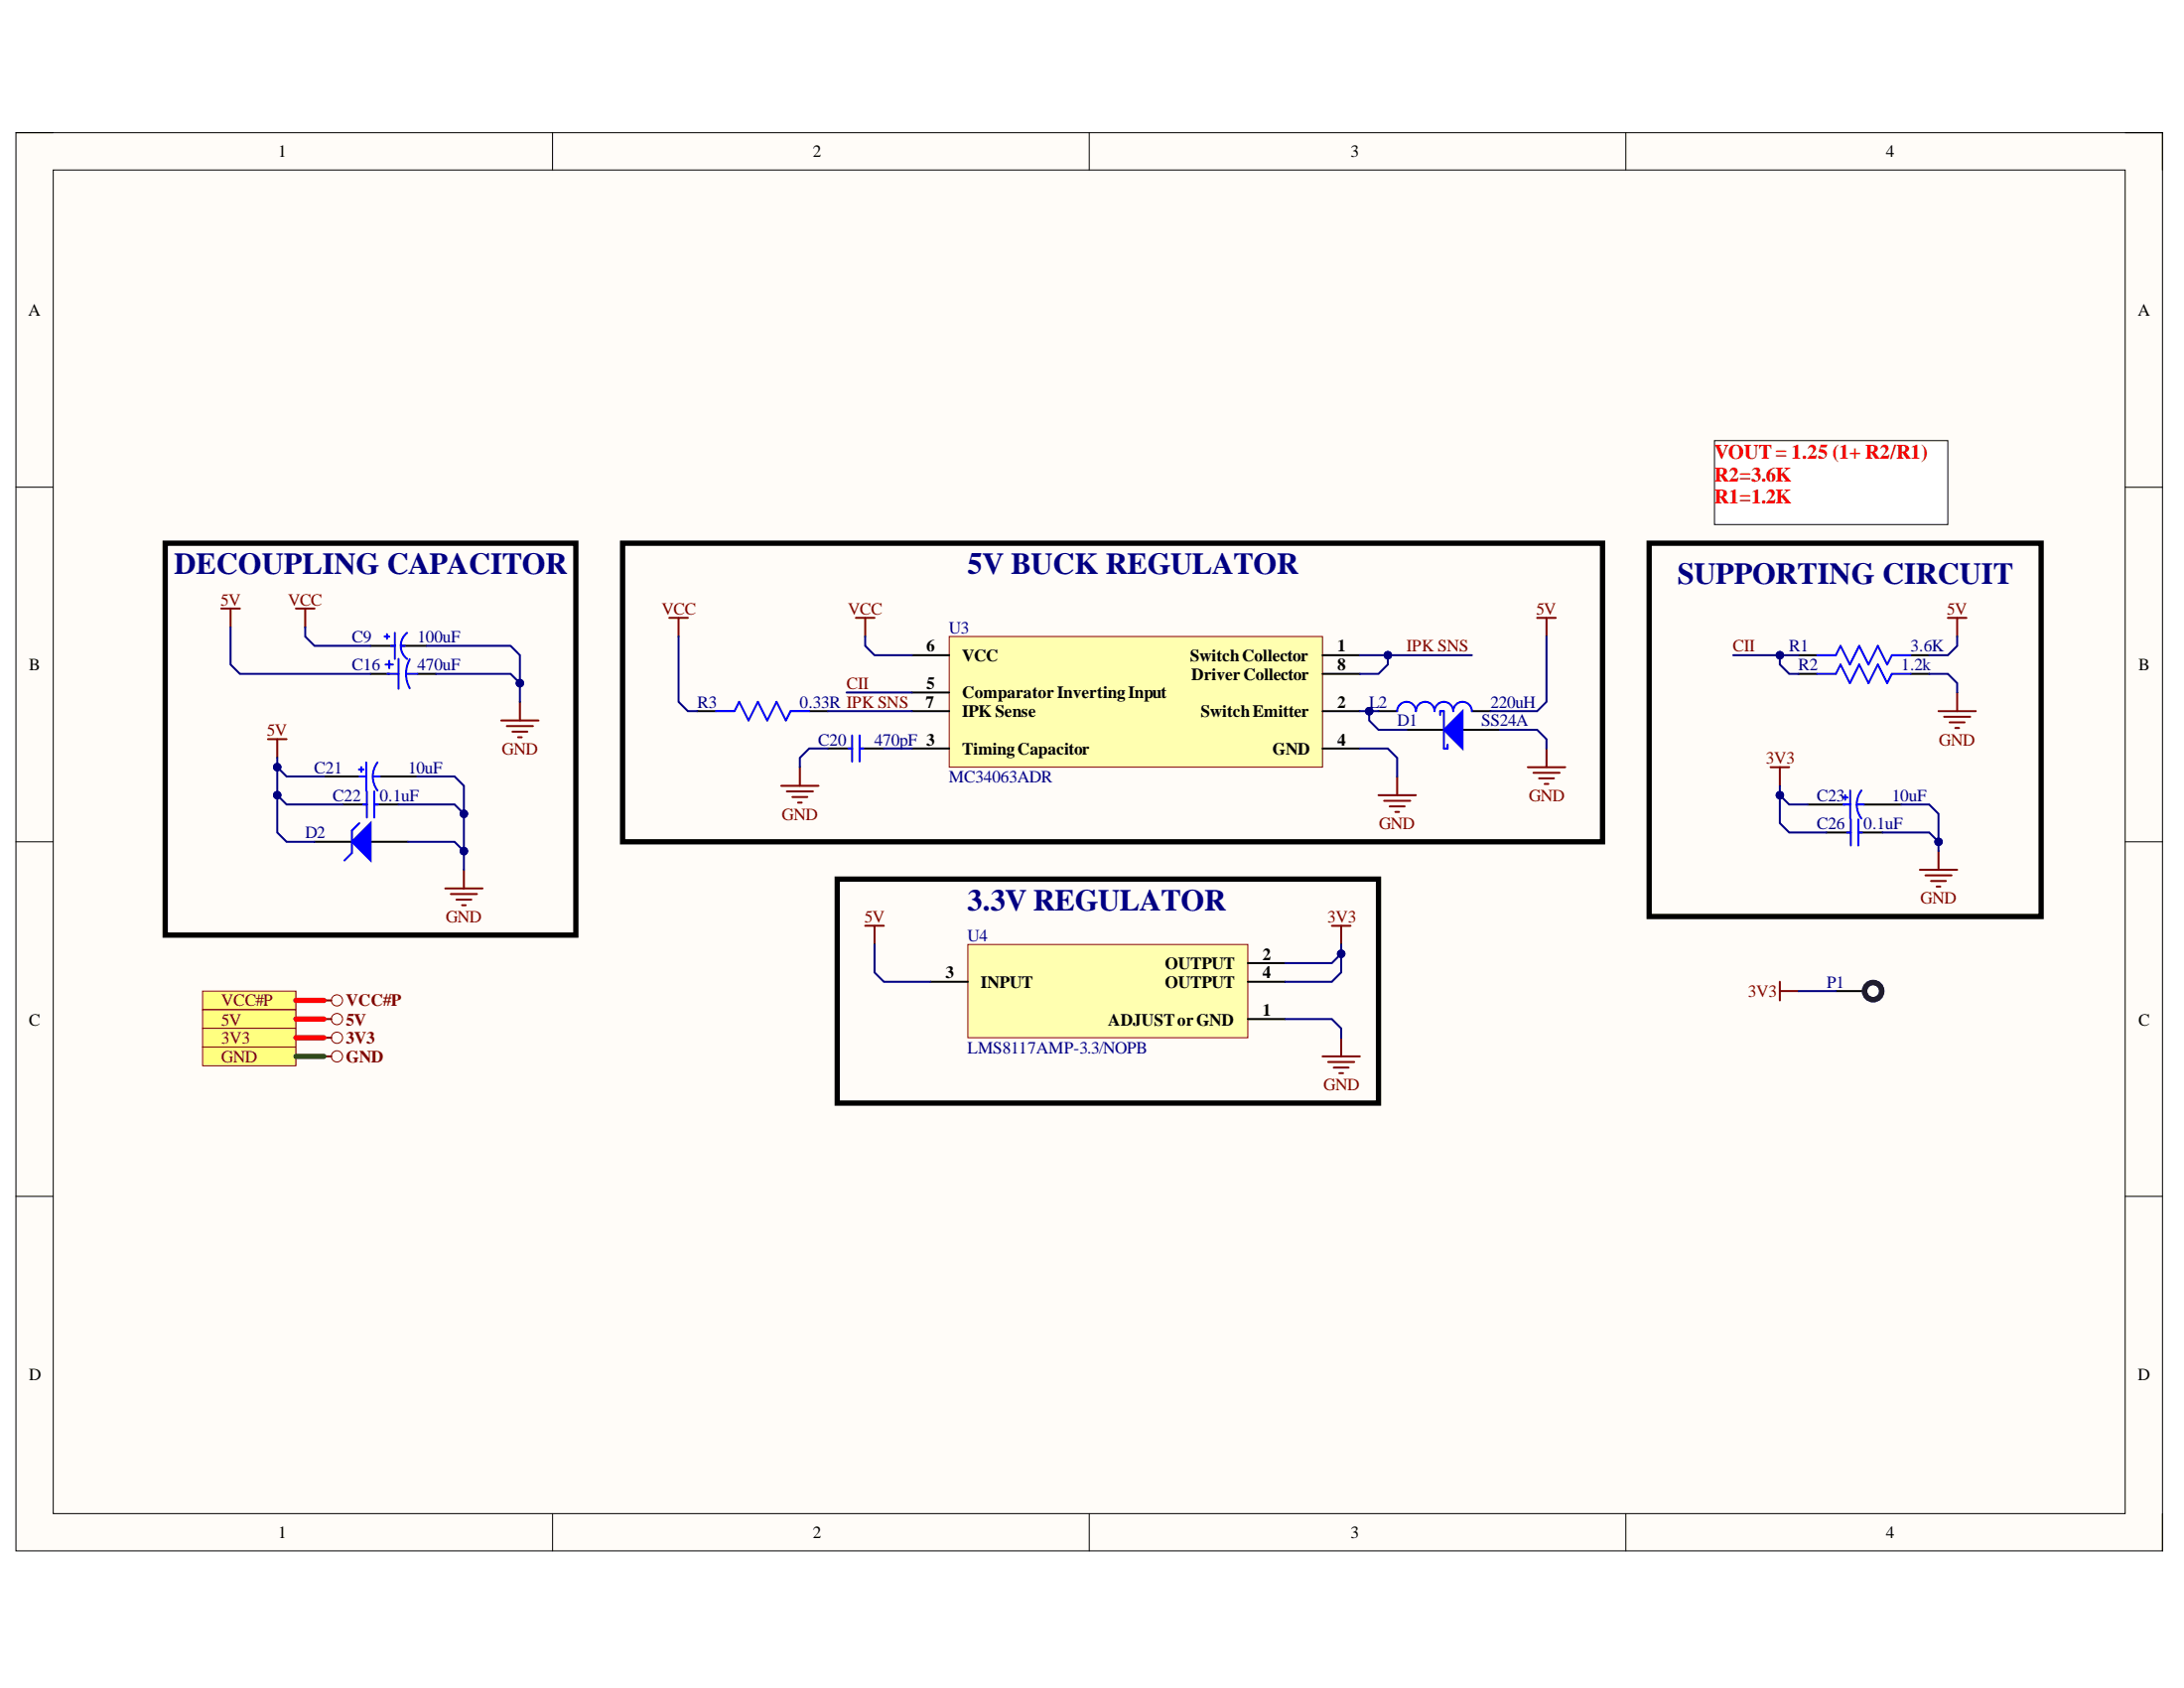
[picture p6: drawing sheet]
<svg xmlns="http://www.w3.org/2000/svg" width="279mm" height="216mm" viewBox="0 0 279 216" stroke-linecap="round" stroke-linejoin="round" font-family="sans-serif">
<path d="M2 17h274.6v181.4h-274.6z" fill-rule="evenodd" fill="#fffcf8"/>
<path d="M2 17h274.6v181.4h-274.6z" fill="none" stroke="#000" stroke-width=".13"/>
<path d="M6.8 21.7h265.1v171.9h-265.1z" fill-rule="evenodd" fill="#fffcf8"/>
<g fill="none" stroke="#000" stroke-width=".13">
<path d="M2 17h4.8M70.7 17v4.7M139.3 17v4.7M208 17v4.7M271.9 17h4.7v4.7M6.8 21.7h265.1v171.9h-265.1zM2 62.3h4.8M271.9 62.3h4.7M2 107.7h4.8M271.9 107.7h4.7M2 153h4.8M271.9 153h4.7"/>
<path d="M70.7 193.6v4.8M139.3 193.6v4.8M208 193.6v4.8M276.6 193.6v4.8"/>
</g>
<path d="M123.8 120.8h35.8v11.9h-35.8z" fill-rule="evenodd" fill="#ffffb0"/>
<path d="M123.8 120.8h35.8v11.9h-35.8z" fill="none" stroke="#800000" stroke-width=".13"/>
<path d="M40.2 107.7h4.8M47.4 107.7h4.8M119 125.6h4.8M159.6 130.3h4.8M159.6 123.2h4.8M159.6 125.6h4.8" fill="none" stroke="#000" stroke-width=".25"/>
<path d="M34.3 94.5h2.4M35.5 94.5v2.4M170.4 118.4h2.4M171.6 118.4v2.4M169.2 135.1h4.8M169.9 135.8h3.3M170.6 136.5h1.9M171.3 137.3h.5M171.6 132.7v2.4" fill="none" stroke="#800000" stroke-width=".25"/>
<path d="M45 107.7l2.4-2.4v4.8z" fill="#00f"/>
<path d="M45 107.7l2.4-2.4v4.8zM46 105.3l-1 .9v2.9l-.9 1M46.5 102.9h.4M46.9 101.2v3.4M47.9 101.2v3.4M47.9 102.9h.5M236.3 106.5h.5M236.8 104.8v3.3M237.7 104.8v3.3M237.7 106.5h.5" fill="none" stroke="#00f" stroke-width=".25"/>
<path d="M43.8 102.9h3.1M47.9 102.9h3.1M233.7 106.5h3.1M237.7 106.5h3.1" fill="none" stroke="#000" stroke-width=".25"/>
<path d="M226.5 98.1h2.4M227.7 98.1v2.4M57 113.6h4.7M57.7 114.4h3.3M58.4 115.1h1.9M59.1 115.8h.5M59.3 111.2v2.4M245.6 111.2h4.8M246.3 112h3.4M247 112.7h1.9M247.8 113.4h.4M248 108.9v2.3" fill="none" stroke="#800000" stroke-width=".25"/>
<path d="M25.9 126.8h12v2.3h-12z" fill-rule="evenodd" fill="#ffff80"/>
<path d="M25.9 126.8h12v2.3h-12z" fill="none" stroke="#800000" stroke-width=".13"/>
<path d="M25.9 129.1h12v2.4h-12z" fill-rule="evenodd" fill="#ffff80"/>
<g fill="none" stroke="#800000" stroke-width=".13">
<path d="M25.9 129.1h12v2.4h-12z"/>
<circle cx="43.1" cy="128" r=".72"/>
<circle cx="43.1" cy="130.3" r=".72"/>
</g>
<path d="M41.4 130.3h1M41.4 128h1" fill="none" stroke="#800000" stroke-width=".25"/>
<path d="M25.9 131.5h12v2.4h-12z" fill-rule="evenodd" fill="#ffff80"/>
<g fill="none" stroke="#800000" stroke-width=".13">
<path d="M25.9 131.5h12v2.4h-12z"/>
<circle cx="43.1" cy="132.7" r=".72"/>
</g>
<path d="M41.4 132.7h1" fill="none" stroke="#800000" stroke-width=".25"/>
<path d="M25.9 133.9h12v2.4h-12z" fill-rule="evenodd" fill="#ffff80"/>
<g fill="none" stroke="#800000" stroke-width=".13">
<path d="M25.9 133.9h12v2.4h-12z"/>
<circle cx="43.1" cy="135.1" r=".72"/>
</g>
<g fill="none" stroke="#800000" stroke-width=".25">
<path d="M28.3 77.8h2.4M29.5 77.8v2.4M196.7 79h2.3M197.8 79v2.4M249.2 79h2.4M250.4 79v2.4M64.1 92.2h4.8M64.8 92.9h3.4M65.6 93.6h1.9M66.3 94.3h.4M66.5 89.8v2.4M102.3 98.1v2.4"/>
<path d="M178.7 99.3v2.4M195.5 98.1h4.7M196.2 98.8h3.3M196.9 99.6h1.9M197.8 95.7v2.4M248 91h4.8M248.7 91.7h3.4M249.4 92.4h1.9M250.1 93.1h.5M250.4 88.6v2.4M99.9 100.5h4.8M100.7 101.2h3.3"/>
<path d="M101.4 101.9h1.9M102.1 102.7h.5M176.4 101.7h4.7M177.1 102.4h3.3M177.8 103.1h1.9M178.5 103.8h.5M197.6 100.3h.5M41.4 135.1h1"/>
</g>
<path d="M21.1 69.5h52.6v50.1h-52.6zM79.6 69.5h125.4v38.2h-125.4zM211 69.5h50.1v47.7h-50.1zM107.1 112.4h69.3v28.7h-69.3z" fill="none" stroke="#000" stroke-width=".68"/>
<path d="M121.4 81.4h47.8v16.7h-47.8z" fill-rule="evenodd" fill="#ffffb0"/>
<path d="M121.4 81.4h47.8v16.7h-47.8z" fill="none" stroke="#800000" stroke-width=".13"/>
<g fill="none" stroke="#000" stroke-width=".25">
<path d="M41.4 99.3h4.8M47.4 86.2h2.4M47.4 82.6h3.1M48.6 99.3h4.8M51.5 82.6h3.1M53.4 86.2h2.4M89.2 91h2.4M103.5 91h2.4M105.9 95.7h3.1M110 95.7h3.1M116.7 83.8h4.7M116.7 91h4.7"/>
<path d="M116.7 95.7h4.7M116.7 88.6h4.7M169.2 83.8h4.8M169.2 91h4.8M169.2 95.7h4.8M169.2 86.2h4.8M176.4 91h2.3M188.3 91h2.4M230.1 83.8h2.4M230.1 86.2h2.4M244.4 83.8h2.4M244.4 86.2h2.4"/>
<path d="M231.3 102.9h4.8M238.4 102.9h4.8M234.9 126.8h3.5"/>
</g>
<g fill="none" stroke="#00f" stroke-width=".25">
<path d="M45.9 98.4h.6M46 99.3h.9M46.2 98.1v.6M46.9 97.5v3.6M47.7 99.3h.9M48.3 97.5a2.98 2.98 0 0 0 0 3.6M49.2 81.4h.6M49.3 85h1M49.5 81.1v.6M49.6 86.2h1.4M49.8 84.5v1M50 82.6h.5"/>
<path d="M50.5 80.9v3.4M51 84.3v3.8M51.3 82.6h.5M51.9 86.2l.2 1.1 .3 .7M51.9 86.2h1.5M52.1 80.9a2.11 2.11 0 0 0 0 3.4M52.4 84.3l-.3 .7-.2 1.2M91.6 91h2.4l.6-1.2 1.2 2.4 1.2-2.4 1.2 2.4 1.1-2.4 1.2 2.4 .6-1.2h2.4M108.5 95.7h.5M109 94.1v3.3M110 94.1v3.3M110 95.7h.4"/>
<path d="M178.7 91a1.2 1.2 0 0 1 1.2-1.2 1.2 1.2 0 0 1 1.2 1.2 1.19 1.19 0 0 1 1.2-1.2 1.19 1.19 0 0 1 1.2 1.2 1.19 1.19 0 0 1 1.2-1.2 1.19 1.19 0 0 1 1.2 1.2 1.19 1.19 0 0 1 1.2-1.2 1.19 1.19 0 0 1 1.2 1.2M232.5 86.2h2.4l.6-1.2 1.2 2.4 1.1-2.4 1.2 2.4 1.2-2.4 1.2 2.4 .6-1.2h2.4M232.5 83.8h2.4l.6-1.2 1.2 2.4 1.1-2.4 1.2 2.4 1.2-2.4 1.2 2.4 .6-1.2h2.4M235.8 102h.5M235.8 102.9h.9M236.1 101.7v.6M236.7 101.1v3.6M237.5 102.9h.9M238.1 101.1a2.98 2.98 0 0 0 0 3.6"/>
</g>
<path d="M37.9 77.8h2.3M39 77.8v2.4M85.6 79h2.4M86.8 79v2.4M109.5 79h2.4M110.7 79v2.4M110.7 118.4h2.4M111.9 118.4v2.4M227.7 125.6v2.4M227.7 126.8h2.4" fill="none" stroke="#800000" stroke-width=".25"/>
<circle cx="239.6" cy="126.8" r="1.1" fill="none" stroke="#20124d" stroke-width=".68"/>
<path d="M219.3 56.4h29.9v10.7h-29.9z" fill-rule="evenodd" fill="#fff"/>
<path d="M219.3 56.4h29.9v10.7h-29.9z" fill="none" stroke="#000" stroke-width=".13"/>
<path d="M179.9 93.3h4.8M187.1 93.3h4.8" fill="none" stroke="#000" stroke-width=".25"/>
<path d="M184.7 93.3l2.4-2.3v4.7z" fill="#00f"/>
<path d="M184.2 91.4v-.4h.5v4.7h.5v-.4M184.7 93.3l2.4-2.3v4.7z" fill="none" stroke="#00f" stroke-width=".25"/>
<path d="M37.9 135.1h3.5" fill="none" stroke="#274e13" stroke-width=".68"/>
<path d="M37.9 132.7h3.5M37.9 130.3h3.5M37.9 128h3.5" fill="none" stroke="#f00" stroke-width=".68"/>
<path d="M35.5 101.7v4.8l1.2 1.2h3.5" fill="none" stroke="#000080" stroke-width=".25"/>
<circle cx="35.5" cy="101.7" r=".48" fill="#000080"/>
<circle cx="35.5" cy="101.7" r=".48" fill="none" stroke="#000080" stroke-width=".13"/>
<path d="M35.5 98.1v3.6l1.2 1.2h7.1" fill="none" stroke="#000080" stroke-width=".25"/>
<circle cx="35.5" cy="101.7" r=".48" fill="#000080"/>
<circle cx="35.5" cy="101.7" r=".48" fill="none" stroke="#000080" stroke-width=".13"/>
<circle cx="35.5" cy="98.1" r=".48" fill="#000080"/>
<circle cx="35.5" cy="98.1" r=".48" fill="none" stroke="#000080" stroke-width=".13"/>
<path d="M35.5 96.9v1.2l1.2 1.2h4.7" fill="none" stroke="#000080" stroke-width=".25"/>
<circle cx="35.5" cy="98.1" r=".48" fill="#000080"/>
<circle cx="35.5" cy="98.1" r=".48" fill="none" stroke="#000080" stroke-width=".13"/>
<path d="M51 102.9h7.2l1.1 1.2v4.8" fill="none" stroke="#000080" stroke-width=".25"/>
<circle cx="59.3" cy="104.1" r=".48" fill="#000080"/>
<circle cx="59.3" cy="104.1" r=".48" fill="none" stroke="#000080" stroke-width=".13"/>
<circle cx="59.3" cy="108.9" r=".48" fill="#000080"/>
<circle cx="59.3" cy="108.9" r=".48" fill="none" stroke="#000080" stroke-width=".13"/>
<path d="M53.4 99.3h4.8l1.1 1.2v3.6" fill="none" stroke="#000080" stroke-width=".25"/>
<circle cx="59.3" cy="104.1" r=".48" fill="#000080"/>
<circle cx="59.3" cy="104.1" r=".48" fill="none" stroke="#000080" stroke-width=".13"/>
<path d="M52.2 107.7h6l1.1 1.2v2.3" fill="none" stroke="#000080" stroke-width=".25"/>
<circle cx="59.3" cy="108.9" r=".48" fill="#000080"/>
<circle cx="59.3" cy="108.9" r=".48" fill="none" stroke="#000080" stroke-width=".13"/>
<path d="M111.9 120.8v3.6l1.2 1.2h5.9M164.4 130.3h6l1.2 1.2v1.2M171.6 120.8v3.6l-1.2 1.2h-6" fill="none" stroke="#000080" stroke-width=".25"/>
<circle cx="171.6" cy="122" r=".48" fill="#000080"/>
<circle cx="171.6" cy="122" r=".48" fill="none" stroke="#000080" stroke-width=".13"/>
<path d="M171.6 122l-1.2 1.2h-6" fill="none" stroke="#000080" stroke-width=".25"/>
<circle cx="171.6" cy="122" r=".48" fill="#000080"/>
<circle cx="171.6" cy="122" r=".48" fill="none" stroke="#000080" stroke-width=".13"/>
<path d="M227.7 101.7v3.6l1.2 1.2h4.8" fill="none" stroke="#000080" stroke-width=".25"/>
<circle cx="227.7" cy="101.7" r=".48" fill="#000080"/>
<circle cx="227.7" cy="101.7" r=".48" fill="none" stroke="#000080" stroke-width=".13"/>
<path d="M227.7 100.5v1.2l1.2 1.2h2.4" fill="none" stroke="#000080" stroke-width=".25"/>
<circle cx="227.7" cy="101.7" r=".48" fill="#000080"/>
<circle cx="227.7" cy="101.7" r=".48" fill="none" stroke="#000080" stroke-width=".13"/>
<path d="M240.8 106.5h6l1.2 1.2" fill="none" stroke="#000080" stroke-width=".25"/>
<circle cx="248" cy="107.7" r=".48" fill="#000080"/>
<circle cx="248" cy="107.7" r=".48" fill="none" stroke="#000080" stroke-width=".13"/>
<path d="M243.2 102.9h3.6l1.2 1.2v4.8" fill="none" stroke="#000080" stroke-width=".25"/>
<circle cx="248" cy="107.7" r=".48" fill="#000080"/>
<circle cx="248" cy="107.7" r=".48" fill="none" stroke="#000080" stroke-width=".13"/>
<path d="M86.8 81.4v8.4l1.2 1.2h1.2M105.9 95.7h-2.4l-1.2 1.2v1.2M105.9 91h10.8M108.3 88.6h8.4M110.7 81.4v1.2l1.2 1.2h4.8M113.1 95.7h3.6M174 95.7h3.5l1.2 1.2v2.4M174 91h2.4" fill="none" stroke="#000080" stroke-width=".25"/>
<circle cx="175.2" cy="91" r=".48" fill="#000080"/>
<circle cx="175.2" cy="91" r=".48" fill="none" stroke="#000080" stroke-width=".13"/>
<path d="M177.5 83.8v1.2l-1.1 1.2h-2.4" fill="none" stroke="#000080" stroke-width=".25"/>
<circle cx="177.5" cy="83.8" r=".48" fill="#000080"/>
<circle cx="177.5" cy="83.8" r=".48" fill="none" stroke="#000080" stroke-width=".13"/>
<path d="M174 83.8h14.3" fill="none" stroke="#000080" stroke-width=".25"/>
<circle cx="177.5" cy="83.8" r=".48" fill="#000080"/>
<circle cx="177.5" cy="83.8" r=".48" fill="none" stroke="#000080" stroke-width=".13"/>
<path d="M175.2 91v1.2l1.2 1.1h3.5" fill="none" stroke="#000080" stroke-width=".25"/>
<circle cx="175.2" cy="91" r=".48" fill="#000080"/>
<circle cx="175.2" cy="91" r=".48" fill="none" stroke="#000080" stroke-width=".13"/>
<path d="M191.9 93.3h4.8l1.1 1.2v1.2M197.8 81.4v8.4l-1.1 1.2h-6M221.7 83.8h8.4" fill="none" stroke="#000080" stroke-width=".25"/>
<circle cx="227.7" cy="83.8" r=".48" fill="#000080"/>
<circle cx="227.7" cy="83.8" r=".48" fill="none" stroke="#000080" stroke-width=".13"/>
<path d="M227.7 83.8v1.2l1.2 1.2h1.2" fill="none" stroke="#000080" stroke-width=".25"/>
<circle cx="227.7" cy="83.8" r=".48" fill="#000080"/>
<circle cx="227.7" cy="83.8" r=".48" fill="none" stroke="#000080" stroke-width=".13"/>
<path d="M29.5 80.2v4.8l1.2 1.2h16.7M39 80.2v1.2l1.2 1.2h7.2M55.8 86.2h9.5l1.2 1.2M246.8 86.2h2.4l1.2 1.2v1.2M250.4 81.4v1.2l-1.2 1.2h-2.4" fill="none" stroke="#000080" stroke-width=".25"/>
<circle cx="66.5" cy="87.4" r=".48" fill="#000080"/>
<circle cx="66.5" cy="87.4" r=".48" fill="none" stroke="#000080" stroke-width=".13"/>
<path d="M54.6 82.6h10.7l1.2 1.2v6" fill="none" stroke="#000080" stroke-width=".25"/>
<circle cx="66.5" cy="87.4" r=".48" fill="#000080"/>
<circle cx="66.5" cy="87.4" r=".48" fill="none" stroke="#000080" stroke-width=".13"/>
<path d="M230.1 126.8h4.8" fill="none" stroke="#000080" stroke-width=".25"/>
<g font-size="3.9" fill="#000080">
<text x="22.3" y="73.5">DECOUPLING CAPACITOR</text>
<text x="123.8" y="73.5">5V BUCK REGULATOR</text>
<text x="214.6" y="74.7">SUPPORTING CIRCUIT</text>
<text x="123.8" y="116.5">3.3V REGULATOR</text>
</g>
<g font-size="2.6" fill="#f00">
<text x="219.3" y="58.7">VOUT = 1.25 (1+ R2/R1)</text>
<text x="219.3" y="61.6">R2=3.6K</text>
<text x="219.3" y="64.4">R1=1.2K</text>
</g>
<g font-size="2.2">
<text x="35.6" y="20.1">1</text>
<text x="104" y="20.1">2</text>
<text x="172.8" y="20.1">3</text>
<text x="241.3" y="20.1">4</text>
<text x="3.6" y="40.4">A</text>
<text x="273.5" y="40.4">A</text>
<text x="118.5" y="83.3">6</text>
<text x="171.1" y="83.3">1</text>
<text x="3.7" y="85.7">B</text>
<text x="118.5" y="88.2">5</text>
<text x="123.1" y="89.3">ComparatorInvertingInput</text>
<text x="123.1" y="84.5">VCC</text>
<text x="152.2" y="84.5">SwitchCollector</text>
<text x="152.4" y="87">Driver Collector</text>
<text x="171.1" y="85.7">8</text>
<text x="273.6" y="85.7">B</text>
<text x="118.4" y="90.5">7</text>
<text x="123.1" y="91.7">IPK Sense</text>
<text x="153.6" y="91.7">SwitchEmitter</text>
<text x="171.1" y="90.5">2</text>
<text x="171.1" y="95.3">4</text>
<text x="123.1" y="96.5">TimingCapacitor</text>
<text x="162.8" y="96.5">GND</text>
<text x="121" y="125.1">3</text>
<text x="149" y="124">OUTPUT</text>
<text x="161.5" y="122.8">2</text>
<text x="161.5" y="125.1">4</text>
<text x="3.7" y="131.1">C</text>
<text x="125.5" y="126.3">INPUT</text>
<text x="141.8" y="131.1">ADJUSTorGND</text>
<text x="149" y="126.3">OUTPUT</text>
<text x="161.5" y="129.9">1</text>
<text x="273.6" y="131.1">C</text>
<text x="3.7" y="176.5">D</text>
<text x="273.5" y="176.5">D</text>
<text x="35.6" y="196.8">1</text>
<text x="104" y="196.8">2</text>
<text x="172.8" y="196.8">3</text>
<text x="241.3" y="196.8">4</text>
</g>
<g font-size="2.2" fill="#800000">
<text x="28.2" y="77.4">5V</text>
<text x="36.8" y="77.4">VCC</text>
<text x="84.7" y="78.6">VCC</text>
<text x="108.5" y="78.6">VCC</text>
<text x="180" y="83.3">IPK SNS</text>
<text x="196.5" y="78.6">5V</text>
<text x="221.7" y="83.3">CII</text>
<text x="249.1" y="78.6">5V</text>
<text x="108.3" y="88.2">CII</text>
<text x="34.1" y="94.1">5V</text>
<text x="248" y="95.3">GND</text>
<text x="64.2" y="96.5">GND</text>
<text x="225.9" y="97.7">3V3</text>
<text x="100" y="104.9">GND</text>
<text x="176.4" y="106.1">GND</text>
<text x="195.6" y="102.4">GND</text>
<text x="57" y="118">GND</text>
<text x="110.6" y="118">5V</text>
<text x="169.8" y="118">3V3</text>
<text x="245.7" y="115.6">GND</text>
<text x="28.3" y="128.7">VCC#P</text>
<text x="28.3" y="131.1">5V</text>
<text x="44.3" y="131.1">5V</text>
<text x="44.3" y="128.7">VCC#P</text>
<text x="223.6" y="127.5">3V3</text>
<text x="28.3" y="133.5">3V3</text>
<text x="28.3" y="135.9">GND</text>
<text x="44.3" y="133.5">3V3</text>
<text x="44.3" y="135.9">GND</text>
<text x="169.3" y="139.4">GND</text>
</g>
<g font-size="2.2" fill="#000080">
<text x="45" y="82.2">C9</text>
<text x="53.4" y="82.2">100uF</text>
<text x="121.4" y="81">U3</text>
<text x="228.9" y="83.3">R1</text>
<text x="244.4" y="83.3">3.6K</text>
<text x="45" y="85.7">C16</text>
<text x="53.4" y="85.7">470uF</text>
<text x="230.1" y="85.7">R2</text>
<text x="243.2" y="85.7">1.2k</text>
<text x="89.2" y="90.5">R3</text>
<text x="102.3" y="90.5">0.33R IPK SNS</text>
<text x="104.7" y="95.3">C20</text>
<text x="111.9" y="95.3">470pF 3</text>
<text x="175.1" y="90.5">L2</text>
<text x="178.8" y="92.9">D1</text>
<text x="189.5" y="92.9">SS24A</text>
<text x="190.7" y="90.5">220uH</text>
<text x="40.2" y="98.9">C21</text>
<text x="52.2" y="98.9">10uF</text>
<text x="121.4" y="100.1">MC34063ADR</text>
<text x="39" y="107.2">D2</text>
<text x="42.6" y="102.4">C22</text>
<text x="48.6" y="102.4">0.1uF</text>
<text x="232.4" y="106.1">C26</text>
<text x="232.4" y="102.4">C23</text>
<text x="238.4" y="106.1">0.1uF</text>
<text x="242.1" y="102.4">10uF</text>
<text x="123.8" y="120.3">U4</text>
<text x="233.7" y="126.3">P1</text>
<text x="123.8" y="134.7">LMS8117AMP-3.3/NOPB</text>
</g>
</svg>
